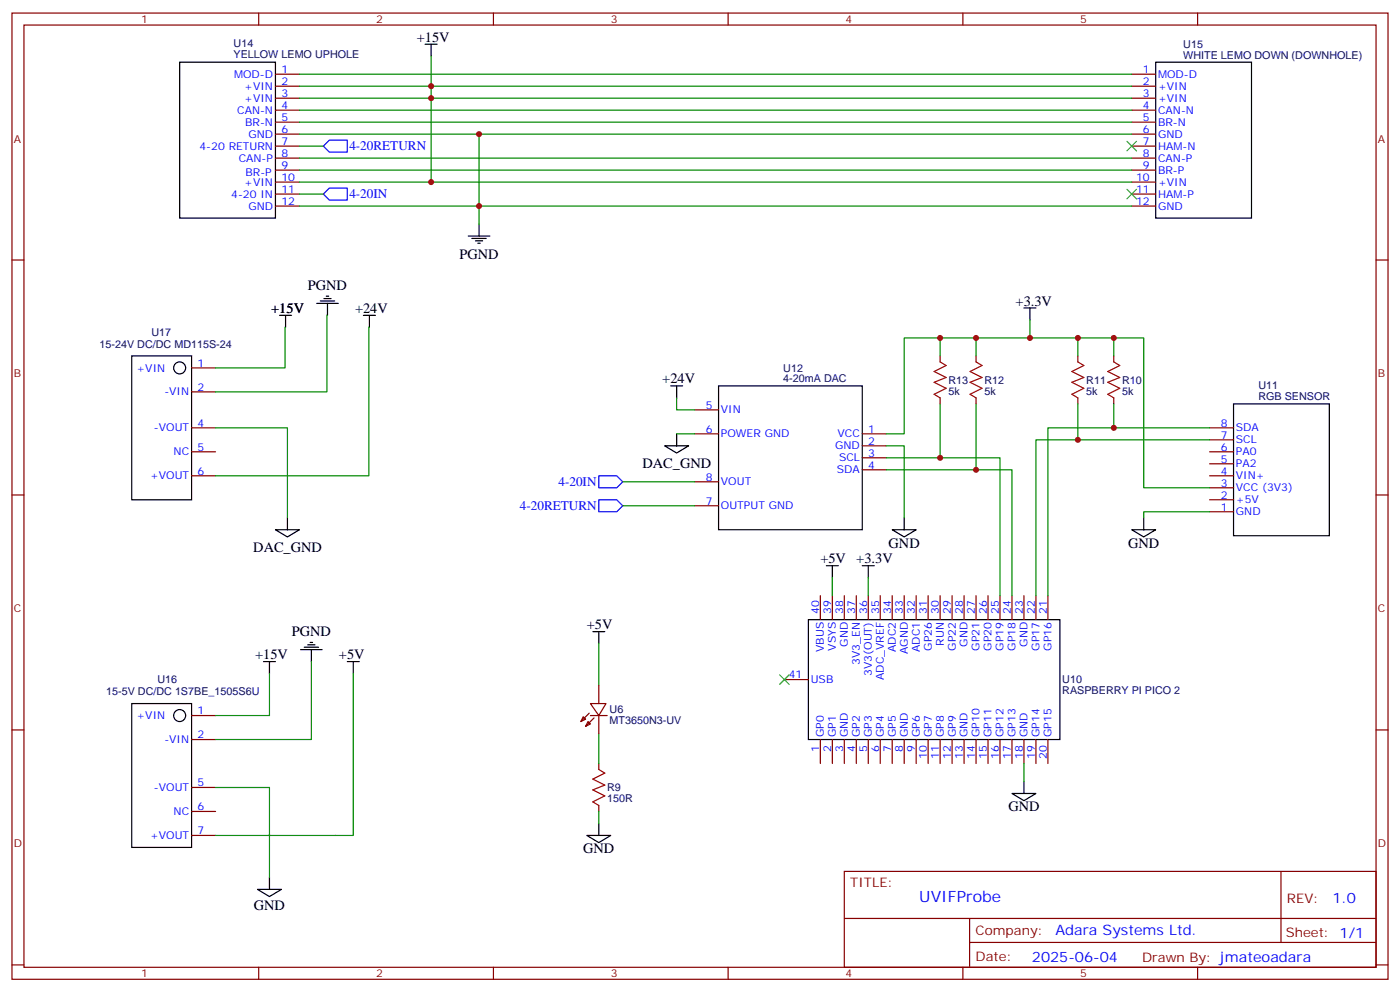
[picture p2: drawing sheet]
<svg xmlns="http://www.w3.org/2000/svg" width="412mm" height="292mm" viewBox="0 0 412 292" stroke-linecap="round" stroke-linejoin="round" font-family="sans-serif">
<g fill="none" stroke="#870000" stroke-width=".35">
<path d="M3.5 3.8h405.4v284.4h-405.4zM7.1 7.4h398.2v277.3h-398.2zM76.2 3.8v3.6M145.3 3.8v3.6M214.5 3.8v3.6M283.6 3.8v3.6M352.8 3.8v3.6M81.1 21.8h7.1M81.1 25.4h7.1M81.1 28.9h7.1M81.1 32.4h7.1M81.1 35.9h7.1"/>
<path d="M81.1 39.5h7.1M333.4 21.8h7M333.4 25.4h7M333.4 28.9h7M333.4 32.4h7M333.4 35.9h7M333.4 39.5h7M81.1 43h7.1M81.1 46.5h7.1M81.1 50.1h7.1M81.1 53.6h7.1M81.1 57.1h7.1"/>
<path d="M333.4 43h7M333.4 46.5h7M333.4 50.1h7M333.4 53.6h7M333.4 57.1h7M3.5 76.5h3.6M81.1 60.6h7.1M333.4 60.6h7M405.3 76.5h3.6M56.4 108.3h7.1M56.4 115.3h7.1M276.9 104.7v1.8"/>
<path d="M276.9 117.1v1.8M287.5 104.7v1.8M287.5 117.1v1.8M317.5 104.7v1.8M317.5 117.1v1.8M328.1 104.7v1.8M328.1 117.1v1.8M56.4 133h7.1M56.4 125.9h7.1M204.6 127.7h7.1M204.6 120.6h7.1M254 127.7h7.1"/>
<path d="M254 131.2h7.1M254 134.7h7.1M254 138.3h7.1M356.3 136.5h7.1M356.3 133h7.1M356.3 129.4h7.1M356.3 125.9h7.1M3.5 145.7h3.6M56.4 140h7.1M204.6 148.8h7.1M204.6 141.8h7.1M356.3 150.6h7.1"/>
<path d="M356.3 147.1h7.1M356.3 143.5h7.1M356.3 140h7.1M405.3 145.7h3.6M241.7 175.3v7.1M245.2 175.3v7.1M248.7 175.3v7.1M252.2 175.3v7.1M255.8 175.3v7.1M259.3 175.3v7.1M262.8 175.3v7.1M266.3 175.3v7.1"/>
<path d="M269.9 175.3v7.1M273.4 175.3v7.1M276.9 175.3v7.1M280.5 175.3v7.1M284 175.3v7.1M287.5 175.3v7.1M291 175.3v7.1M294.6 175.3v7.1M298.1 175.3v7.1M301.6 175.3v7.1M305.2 175.3v7.1M308.7 175.3v7.1"/>
<path d="M231.1 200h7M3.5 214.8h3.6M56.4 210.6h7.1M56.4 217.6h7.1M171.8 210.9l.7 .7-1.4 .7zM173.2 212.3l.7 .7-1.4 .7zM173.6 209.9l-2.5 2.4M173.9 207h4.6l-2.1 3.6zM173.9 210.6h5M175 211.3l-2.5 2.4M176.4 201.8v5.2M176.4 210.6v5.3"/>
<path d="M241.7 217.6v7.1M245.2 217.6v7.1M248.7 217.6v7.1M252.2 217.6v7.1M255.8 217.6v7.1M259.3 217.6v7.1M262.8 217.6v7.1M266.3 217.6v7.1M269.9 217.6v7.1M273.4 217.6v7.1M276.9 217.6v7.1M280.5 217.6v7.1"/>
<path d="M284 217.6v7.1M287.5 217.6v7.1M291 217.6v7.1M294.6 217.6v7.1M298.1 217.6v7.1M301.6 217.6v7.1M305.2 217.6v7.1M308.7 217.6v7.1M405.3 214.8h3.6M56.4 231.7h7.1M56.4 238.8h7.1M176.4 224.7v1.7"/>
<path d="M176.4 237v1.8M56.4 245.9h7.1M248.7 256.4h156.6v28.3h-156.6zM377.3 256.5v20.8M248.7 270.3h156.5M285.6 277.3h119.6M285.6 270.3v14.1M3.5 284h3.6M76.2 284.7v3.5M145.3 284.7v3.5M214.5 284.7v3.5M283.6 284.7v3.5"/>
<path d="M352.8 284.7v3.5M405.3 284h3.6"/>
</g>
<g fill="none" stroke="#000" stroke-width=".35">
<path d="M52.9 18.3h28.2v45.9h-28.2zM125.2 13h3.6M127 13v3.5M340.4 18.3h28.3v45.9h-28.3zM137.9 69.5h6.4M139 70.2h4.2M140.1 70.9h2.1M140.8 71.6h.7M141.1 65.9v3.6M82.4 92.8h3.5M84.1 92.8v3.5M93.3 89.3h6.3"/>
<path d="M94.4 88.6h4.2M95.4 87.9h2.1M96.1 87.2h.7M96.5 89.3v3.5M107.1 92.8h3.5M108.8 92.8v3.5M301.6 90.6h3.6M303.4 90.6v3.6M38.8 104.7h17.6v42.4h-17.6zM197.6 113.6h3.5M199.3 113.6v3.5M211.7 113.6h42.3v42.3h-42.3z"/>
<path d="M363.4 118.9h28.2v38.8h-28.2zM195.8 131.2h7l-3.5 2.1zM199.3 127.7v3.5M81.1 155.9h7.1l-3.5 2.1zM84.7 152.4v3.5M262.8 155.9h7.1l-3.6 2.1zM266.3 152.4v3.5M333.4 155.9h7l-3.5 2.1zM336.9 152.4v3.5M243.4 166.5h3.5M245.2 166.5v3.5M254 166.5h3.5"/>
<path d="M255.8 166.5v3.5M77.6 194.7h3.5M79.4 194.7v3.5M88.5 191.2h6.4M89.6 190.5h4.2M90.7 189.8h2.1M91.4 189.1h.7M91.7 191.2v3.5M102.3 194.7h3.5M104.1 194.7v3.5M174.6 185.9h3.6M176.4 185.9v3.5"/>
<path d="M238.1 182.4h74.1v35.2h-74.1zM38.8 207h17.6v42.4h-17.6zM298.1 233.5h7.1l-3.6 2.1zM301.6 230v3.5M79.4 258.2v3.5M172.9 245.9h7l-3.5 2.1zM176.4 242.3v3.6M75.8 261.7h7.1l-3.5 2.1z"/>
<circle cx="52.9" cy="108.3" r="1.76"/>
<circle cx="52.9" cy="210.6" r="1.76"/>
</g>
<g fill="none" stroke="#008700" stroke-width=".35">
<path d="M127 16.5v37.1M88.2 21.8h245.2M88.2 25.4h245.2M88.2 28.9h245.2M88.2 35.9h245.2M88.2 39.5h245.2M88.2 32.4h245.2M141.1 39.5v26.4M88.2 53.6h245.2M88.2 50.1h245.2M88.2 46.5h245.2M88.2 43h7"/>
<path d="M88.2 57.1h7M88.2 60.6h245.2M84 96.3v12h-20.5M96.3 92.7v22.6h-32.8M108.7 96.3v43.7h-45.2M276.9 99.4v5.3M287.5 99.4v5.3M303.4 94.2v5.2h-37.1v28.3h-5.2M303.4 99.4h33.5v44.1h19.4M317.5 99.4v5.3M328.1 99.4v5.3M199.3 117.1v3.5h5.3"/>
<path d="M276.9 118.9v15.8M287.5 118.9v19.4M317.5 118.9v10.5M328.1 118.9v7M63.5 125.9h21.2v26.5M199.3 127.7h5.3M261.1 138.3h37v37M261.1 134.7h33.5v40.6M261.1 131.2h5.2v21.2M356.3 125.9h-47.6v49.4M356.3 129.4h-51.1v45.9M183.4 141.8h21.2"/>
<path d="M183.4 148.8h21.2M356.3 150.6h-19.4v1.8M245.2 170v5.3M255.8 170v5.3M79.4 198.2v12.4h-15.9M91.7 194.7v22.9h-28.2M104.1 198.2v47.7h-40.6M176.4 189.4v12.4M176.4 215.9v8.8M63.5 231.7h15.9v26.5M176.4 238.8v3.5M301.6 224.7v5.3"/>
</g>
<path d="M276.9 106.5l1.8 1.1-3.5 1.7 3.5 1.8-3.5 1.4 3.5 1.8-3.5 1.7 1.7 1.1M287.5 106.5l1.8 1.1-3.5 1.7 3.5 1.8-3.5 1.4 3.5 1.8-3.5 1.7 1.7 1.1M317.5 106.5l1.8 1.1-3.6 1.7 3.6 1.8-3.6 1.4 3.6 1.8-3.6 1.7 1.8 1.1M328.1 106.5l1.7 1.1-3.5 1.7 3.5 1.8-3.5 1.4 3.5 1.8-3.5 1.7 1.8 1.1M176.4 226.4l1.8 1.1-3.6 1.8 3.6 1.7-3.6 1.4 3.6 1.8-3.6 1.8 1.8 1" fill="none" stroke="#a10000" stroke-width=".35"/>
<path d="M332 41.6l2.8 2.8M332 55.7l2.8 2.8M334.8 41.6l-2.8 2.8M334.8 55.7l-2.8 2.8M229.7 198.6l2.8 2.8M232.5 198.6l-2.8 2.8" fill="none" stroke="#3c3" stroke-width=".35"/>
<path d="M95.2 43l1.8-1.8h5.3v3.6h-5.3zM95.2 57.1l1.8-1.7h5.3v3.5h-5.3zM176.4 140h5.3l1.7 1.8-1.7 1.7h-5.3zM176.4 147.1h5.3l1.7 1.7-1.7 1.8h-5.3z" fill="none" stroke="#00f" stroke-width=".35"/>
<g fill="#c00">
<circle cx="127" cy="53.6" r=".88"/>
<circle cx="127" cy="28.9" r=".88"/>
<circle cx="127" cy="25.4" r=".88"/>
<circle cx="141.1" cy="60.6" r=".88"/>
<circle cx="141.1" cy="39.5" r=".88"/>
<circle cx="287.5" cy="138.3" r=".88"/>
<circle cx="276.9" cy="134.7" r=".88"/>
<circle cx="276.9" cy="99.4" r=".88"/>
<circle cx="287.5" cy="99.4" r=".88"/>
<circle cx="317.5" cy="129.4" r=".88"/>
<circle cx="328.1" cy="125.9" r=".88"/>
<circle cx="303.4" cy="99.4" r=".88"/>
<circle cx="317.5" cy="99.4" r=".88"/>
<circle cx="328.1" cy="99.4" r=".88"/>
</g>
<text font-size="4.6" fill="#00f" x="270.8" y="265.5">UVIFProbe</text>
<g font-size="4.2">
<text x="122.8" y="12.3">+15V</text>
<text x="135.3" y="76.2">PGND</text>
<text x="90.7" y="85.4">PGND</text>
<text x="299.2" y="89.9">+3.3V</text>
<text x="79.9" y="92.1">+15V</text>
<text x="104.6" y="92.1">+24V</text>
<text x="195.1" y="112.9">+24V</text>
<text x="189.3" y="137.8">DAC_GND</text>
<text x="261.8" y="161.2">GND</text>
<text x="332.3" y="161.2">GND</text>
<text x="74.6" y="162.5">DAC_GND</text>
<text x="241.7" y="165.8">+5V</text>
<text x="252.2" y="165.8">+3.3V</text>
<text x="172.9" y="185.2">+5V</text>
<text x="86" y="187.3">PGND</text>
<text x="75.1" y="194">+15V</text>
<text x="99.8" y="194">+5V</text>
<text x="297" y="238.8">GND</text>
<text x="171.8" y="251.1">GND</text>
<text x="74.8" y="267.7">GND</text>
</g>
<g font-size="4.2" fill="#00f">
<text x="392.5" y="265.7">1.0</text>
<text x="310.9" y="275.3">Adara Systems Ltd.</text>
<text x="304" y="283.1">2025-06-04</text>
</g>
<g font-size="3.9" fill="#00f">
<text x="102.9" y="44.2">4-20RETURN</text>
<text x="102.9" y="58.3">4-20IN</text>
<text x="164.5" y="143.1">4-20IN</text>
<text x="153.1" y="150.1">4-20RETURN</text>
</g>
<g font-size="3.9" fill="#800">
<text x="250.5" y="261">TITLE:</text>
<text x="379.1" y="265.7">REV:</text>
<text x="287.4" y="275.2">Company:</text>
<text x="378.7" y="275.8">Sheet: 1/1</text>
<text x="287.4" y="282.9">Date:</text>
<text x="336.4" y="283">Drawn By: jmateoadara</text>
</g>
<g font-size="3.2" fill="#800">
<text x="41.6" y="6.8">1</text>
<text x="110.8" y="6.8">2</text>
<text x="179.9" y="6.8">3</text>
<text x="249.1" y="6.8">4</text>
<text x="318.2" y="6.8">5</text>
<text x="4.1" y="41.9">A</text>
<text x="405.9" y="41.9">A</text>
<text x="4.1" y="111.1">B</text>
<text x="405.9" y="111.1">B</text>
<text x="4.1" y="180.2">C</text>
<text x="405.9" y="180.2">C</text>
<text x="4.1" y="249.4">D</text>
<text x="405.9" y="249.4">D</text>
<text x="41.6" y="287.7">1</text>
<text x="110.8" y="287.7">2</text>
<text x="179.9" y="287.7">3</text>
<text x="249.1" y="287.7">4</text>
<text x="318.2" y="287.7">5</text>
</g>
<g font-size="3.2" fill="#000080">
<text x="68.8" y="17.1">YELLOW LEMO UPHOLE</text>
<text x="68.8" y="13.9">U14</text>
<text x="348.6" y="17.3">WHITE LEMO DOWN (DOWNHOLE)</text>
<text x="348.6" y="14.1">U15</text>
<text x="44.6" y="98.8">U17</text>
<text x="29.3" y="102.3">15-24V DC/DC MD115S-24</text>
<text x="230.7" y="112.5">4-20mA DAC</text>
<text x="230.7" y="109.3">U12</text>
<text x="279.4" y="112.9">R13</text>
<text x="290" y="112.9">R12</text>
<text x="320" y="112.9">R11</text>
<text x="330.6" y="112.9">R10</text>
<text x="279.4" y="116.1">5k</text>
<text x="290" y="116.1">5k</text>
<text x="320" y="116.1">5k</text>
<text x="330.6" y="116.1">5k</text>
<text x="370.7" y="117.8">RGB SENSOR</text>
<text x="370.7" y="114.6">U11</text>
<text x="46.4" y="201.1">U16</text>
<text x="312.9" y="201.1">U10</text>
<text x="31.3" y="204.6">15-5V DC/DC 1S7BE_1505S6U</text>
<text x="179.6" y="209.9">U6</text>
<text x="312.9" y="204.3">RASPBERRY PI PICO 2</text>
<text x="179.6" y="213.1">MT3650N3-UV</text>
<text x="178.9" y="232.9">R9</text>
<text x="178.9" y="236.1">150R</text>
</g>
<g font-size="3.2" fill="#00f">
<text x="68.9" y="22.9">MOD-D</text>
<text x="82.9" y="21.5">1</text>
<text x="336.6" y="21.5">1</text>
<text x="341.1" y="22.9">MOD-D</text>
<text x="72" y="26.4">+VIN</text>
<text x="72" y="30">+VIN</text>
<text x="82.9" y="25">2</text>
<text x="82.9" y="28.5">3</text>
<text x="336.6" y="25">2</text>
<text x="336.6" y="28.5">3</text>
<text x="341.1" y="26.4">+VIN</text>
<text x="341.1" y="30">+VIN</text>
<text x="69.9" y="33.5">CAN-N</text>
<text x="82.9" y="32.1">4</text>
<text x="82.9" y="35.6">5</text>
<text x="336.6" y="32.1">4</text>
<text x="336.6" y="35.6">5</text>
<text x="341.1" y="33.5">CAN-N</text>
<text x="72.2" y="37">BR-N</text>
<text x="73.2" y="40.5">GND</text>
<text x="82.9" y="39.1">6</text>
<text x="336.6" y="39.1">6</text>
<text x="341.1" y="37">BR-N</text>
<text x="341.1" y="40.5">GND</text>
<text x="58.8" y="44.1">4-20 RETURN</text>
<text x="70.3" y="47.6">CAN-P</text>
<text x="82.9" y="42.7">7</text>
<text x="82.9" y="46.2">8</text>
<text x="336.6" y="42.7">7</text>
<text x="336.6" y="46.2">8</text>
<text x="341.1" y="44.1">HAM-N</text>
<text x="341.1" y="47.6">CAN-P</text>
<text x="72.3" y="51.8">BR-P</text>
<text x="82.9" y="49.7">9</text>
<text x="82.9" y="53.2">10</text>
<text x="334.6" y="53.2">10</text>
<text x="336.6" y="49.7">9</text>
<text x="341.1" y="51.1">BR-P</text>
<text x="68.1" y="58.2">4-20 IN</text>
<text x="72" y="54.6">+VIN</text>
<text x="82.9" y="56.8">11</text>
<text x="334.6" y="56.8">11</text>
<text x="341.1" y="54.6">+VIN</text>
<text x="341.1" y="58.2">HAM-P</text>
<text x="73.2" y="61.7">GND</text>
<text x="82.9" y="60.3">12</text>
<text x="334.6" y="60.3">12</text>
<text x="341.1" y="61.7">GND</text>
<text x="58.2" y="107.9">1</text>
<text x="40.2" y="109.3">+VIN</text>
<text x="48.4" y="116.4">-VIN</text>
<text x="58.2" y="115">2</text>
<text x="58.2" y="125.6">4</text>
<text x="207.9" y="120.3">5</text>
<text x="212.4" y="121.7">VIN</text>
<text x="359.6" y="125.6">8</text>
<text x="45.4" y="127">-VOUT</text>
<text x="207.9" y="127.3">6</text>
<text x="212.4" y="128.7">POWER GND</text>
<text x="246.7" y="128.7">VCC</text>
<text x="255.8" y="127.3">1</text>
<text x="255.8" y="130.8">2</text>
<text x="359.6" y="129.1">7</text>
<text x="364.1" y="130.5">SCL</text>
<text x="364.1" y="127">SDA</text>
<text x="51.1" y="134">NC</text>
<text x="58.2" y="132.6">5</text>
<text x="246" y="132.3">GND</text>
<text x="247.1" y="135.8">SCL</text>
<text x="255.8" y="134.4">3</text>
<text x="255.8" y="137.9">4</text>
<text x="359.6" y="136.1">5</text>
<text x="359.6" y="132.6">6</text>
<text x="364.1" y="137.5">PA2</text>
<text x="364.1" y="134">PA0</text>
<text x="44.2" y="141.1">+VOUT</text>
<text x="58.2" y="139.7">6</text>
<text x="207.9" y="141.4">8</text>
<text x="212.4" y="142.8">VOUT</text>
<text x="246.5" y="139.3">SDA</text>
<text x="359.6" y="143.2">3</text>
<text x="359.6" y="139.7">4</text>
<text x="364.1" y="141.1">VIN+</text>
<text x="207.9" y="148.5">7</text>
<text x="212.4" y="149.9">OUTPUT GND</text>
<text x="359.6" y="146.7">2</text>
<text x="364.1" y="148.1">+5V</text>
<text x="364.1" y="144.6">VCC (3V3)</text>
<text x="359.6" y="150.2">1</text>
<text x="364.1" y="151.7">GND</text>
<text x="241.3" y="180.6" transform="rotate(-90 241.3 180.6)">40</text>
<text x="244.8" y="180.6" transform="rotate(-90 244.8 180.6)">39</text>
<text x="248.4" y="180.6" transform="rotate(-90 248.4 180.6)">38</text>
<text x="251.9" y="180.6" transform="rotate(-90 251.9 180.6)">37</text>
<text x="255.4" y="180.6" transform="rotate(-90 255.4 180.6)">36</text>
<text x="258.9" y="180.6" transform="rotate(-90 258.9 180.6)">35</text>
<text x="262.5" y="180.6" transform="rotate(-90 262.5 180.6)">34</text>
<text x="266" y="180.6" transform="rotate(-90 266 180.6)">33</text>
<text x="269.5" y="180.6" transform="rotate(-90 269.5 180.6)">32</text>
<text x="273" y="180.6" transform="rotate(-90 273 180.6)">31</text>
<text x="276.6" y="180.6" transform="rotate(-90 276.6 180.6)">30</text>
<text x="280.1" y="180.6" transform="rotate(-90 280.1 180.6)">29</text>
<text x="283.6" y="180.6" transform="rotate(-90 283.6 180.6)">28</text>
<text x="287.2" y="180.6" transform="rotate(-90 287.2 180.6)">27</text>
<text x="290.7" y="180.6" transform="rotate(-90 290.7 180.6)">26</text>
<text x="294.2" y="180.6" transform="rotate(-90 294.2 180.6)">25</text>
<text x="297.7" y="180.6" transform="rotate(-90 297.7 180.6)">24</text>
<text x="301.3" y="180.6" transform="rotate(-90 301.3 180.6)">23</text>
<text x="304.8" y="180.6" transform="rotate(-90 304.8 180.6)">22</text>
<text x="308.3" y="180.6" transform="rotate(-90 308.3 180.6)">21</text>
<text x="242.7" y="191.9" transform="rotate(-90 242.7 191.9)">VBUS</text>
<text x="246.2" y="191.5" transform="rotate(-90 246.2 191.5)">VSYS</text>
<text x="249.8" y="190.3" transform="rotate(-90 249.8 190.3)">GND</text>
<text x="263.9" y="191.9" transform="rotate(-90 263.9 191.9)">ADC2</text>
<text x="270.9" y="191.9" transform="rotate(-90 270.9 191.9)">ADC1</text>
<text x="274.5" y="191.5" transform="rotate(-90 274.5 191.5)">GP26</text>
<text x="278" y="190" transform="rotate(-90 278 190)">RUN</text>
<text x="281.5" y="191.5" transform="rotate(-90 281.5 191.5)">GP22</text>
<text x="285" y="190.3" transform="rotate(-90 285 190.3)">GND</text>
<text x="288.6" y="191.5" transform="rotate(-90 288.6 191.5)">GP21</text>
<text x="292.1" y="191.5" transform="rotate(-90 292.1 191.5)">GP20</text>
<text x="295.6" y="191.5" transform="rotate(-90 295.6 191.5)">GP19</text>
<text x="299.2" y="191.5" transform="rotate(-90 299.2 191.5)">GP18</text>
<text x="302.7" y="190.3" transform="rotate(-90 302.7 190.3)">GND</text>
<text x="306.2" y="191.5" transform="rotate(-90 306.2 191.5)">GP17</text>
<text x="309.7" y="191.5" transform="rotate(-90 309.7 191.5)">GP16</text>
<text x="253.3" y="195.7" transform="rotate(-90 253.3 195.7)">3V3_EN</text>
<text x="267.4" y="192.5" transform="rotate(-90 267.4 192.5)">AGND</text>
<text x="232.3" y="199.6">41</text>
<text x="238.8" y="201">USB</text>
<text x="256.8" y="198.9" transform="rotate(-90 256.8 198.9)">3V3(OUT)</text>
<text x="260.3" y="200.1" transform="rotate(-90 260.3 200.1)">ADC_VREF</text>
<text x="40.2" y="211.6">+VIN</text>
<text x="58.2" y="210.2">1</text>
<text x="48.4" y="218.7">-VIN</text>
<text x="58.2" y="217.3">2</text>
<text x="241.3" y="221.4" transform="rotate(-90 241.3 221.4)">1</text>
<text x="242.7" y="216.9" transform="rotate(-90 242.7 216.9)">GP0</text>
<text x="244.8" y="221.4" transform="rotate(-90 244.8 221.4)">2</text>
<text x="246.2" y="216.9" transform="rotate(-90 246.2 216.9)">GP1</text>
<text x="248.4" y="221.4" transform="rotate(-90 248.4 221.4)">3</text>
<text x="249.8" y="216.9" transform="rotate(-90 249.8 216.9)">GND</text>
<text x="251.9" y="221.4" transform="rotate(-90 251.9 221.4)">4</text>
<text x="253.3" y="216.9" transform="rotate(-90 253.3 216.9)">GP2</text>
<text x="255.4" y="221.4" transform="rotate(-90 255.4 221.4)">5</text>
<text x="256.8" y="216.9" transform="rotate(-90 256.8 216.9)">GP3</text>
<text x="258.9" y="221.4" transform="rotate(-90 258.9 221.4)">6</text>
<text x="260.3" y="216.9" transform="rotate(-90 260.3 216.9)">GP4</text>
<text x="262.5" y="221.4" transform="rotate(-90 262.5 221.4)">7</text>
<text x="263.9" y="216.9" transform="rotate(-90 263.9 216.9)">GP5</text>
<text x="266" y="221.4" transform="rotate(-90 266 221.4)">8</text>
<text x="267.4" y="216.9" transform="rotate(-90 267.4 216.9)">GND</text>
<text x="269.5" y="221.4" transform="rotate(-90 269.5 221.4)">9</text>
<text x="270.9" y="216.9" transform="rotate(-90 270.9 216.9)">GP6</text>
<text x="274.5" y="216.9" transform="rotate(-90 274.5 216.9)">GP7</text>
<text x="278" y="216.9" transform="rotate(-90 278 216.9)">GP8</text>
<text x="281.5" y="216.9" transform="rotate(-90 281.5 216.9)">GP9</text>
<text x="285" y="216.9" transform="rotate(-90 285 216.9)">GND</text>
<text x="288.6" y="216.9" transform="rotate(-90 288.6 216.9)">GP10</text>
<text x="292.1" y="216.9" transform="rotate(-90 292.1 216.9)">GP11</text>
<text x="295.6" y="216.9" transform="rotate(-90 295.6 216.9)">GP12</text>
<text x="299.2" y="216.9" transform="rotate(-90 299.2 216.9)">GP13</text>
<text x="302.7" y="216.9" transform="rotate(-90 302.7 216.9)">GND</text>
<text x="306.2" y="216.9" transform="rotate(-90 306.2 216.9)">GP14</text>
<text x="309.7" y="216.9" transform="rotate(-90 309.7 216.9)">GP15</text>
<text x="273" y="223.4" transform="rotate(-90 273 223.4)">10</text>
<text x="276.6" y="223.4" transform="rotate(-90 276.6 223.4)">11</text>
<text x="280.1" y="223.4" transform="rotate(-90 280.1 223.4)">12</text>
<text x="283.6" y="223.4" transform="rotate(-90 283.6 223.4)">13</text>
<text x="287.2" y="223.4" transform="rotate(-90 287.2 223.4)">14</text>
<text x="290.7" y="223.4" transform="rotate(-90 290.7 223.4)">15</text>
<text x="294.2" y="223.4" transform="rotate(-90 294.2 223.4)">16</text>
<text x="297.7" y="223.4" transform="rotate(-90 297.7 223.4)">17</text>
<text x="301.3" y="223.4" transform="rotate(-90 301.3 223.4)">18</text>
<text x="304.8" y="223.4" transform="rotate(-90 304.8 223.4)">19</text>
<text x="308.3" y="223.4" transform="rotate(-90 308.3 223.4)">20</text>
<text x="45.4" y="232.8">-VOUT</text>
<text x="58.2" y="231.4">5</text>
<text x="51.1" y="239.9">NC</text>
<text x="58.2" y="238.4">6</text>
<text x="58.2" y="245.5">7</text>
<text x="44.2" y="246.9">+VOUT</text>
</g>
</svg>
